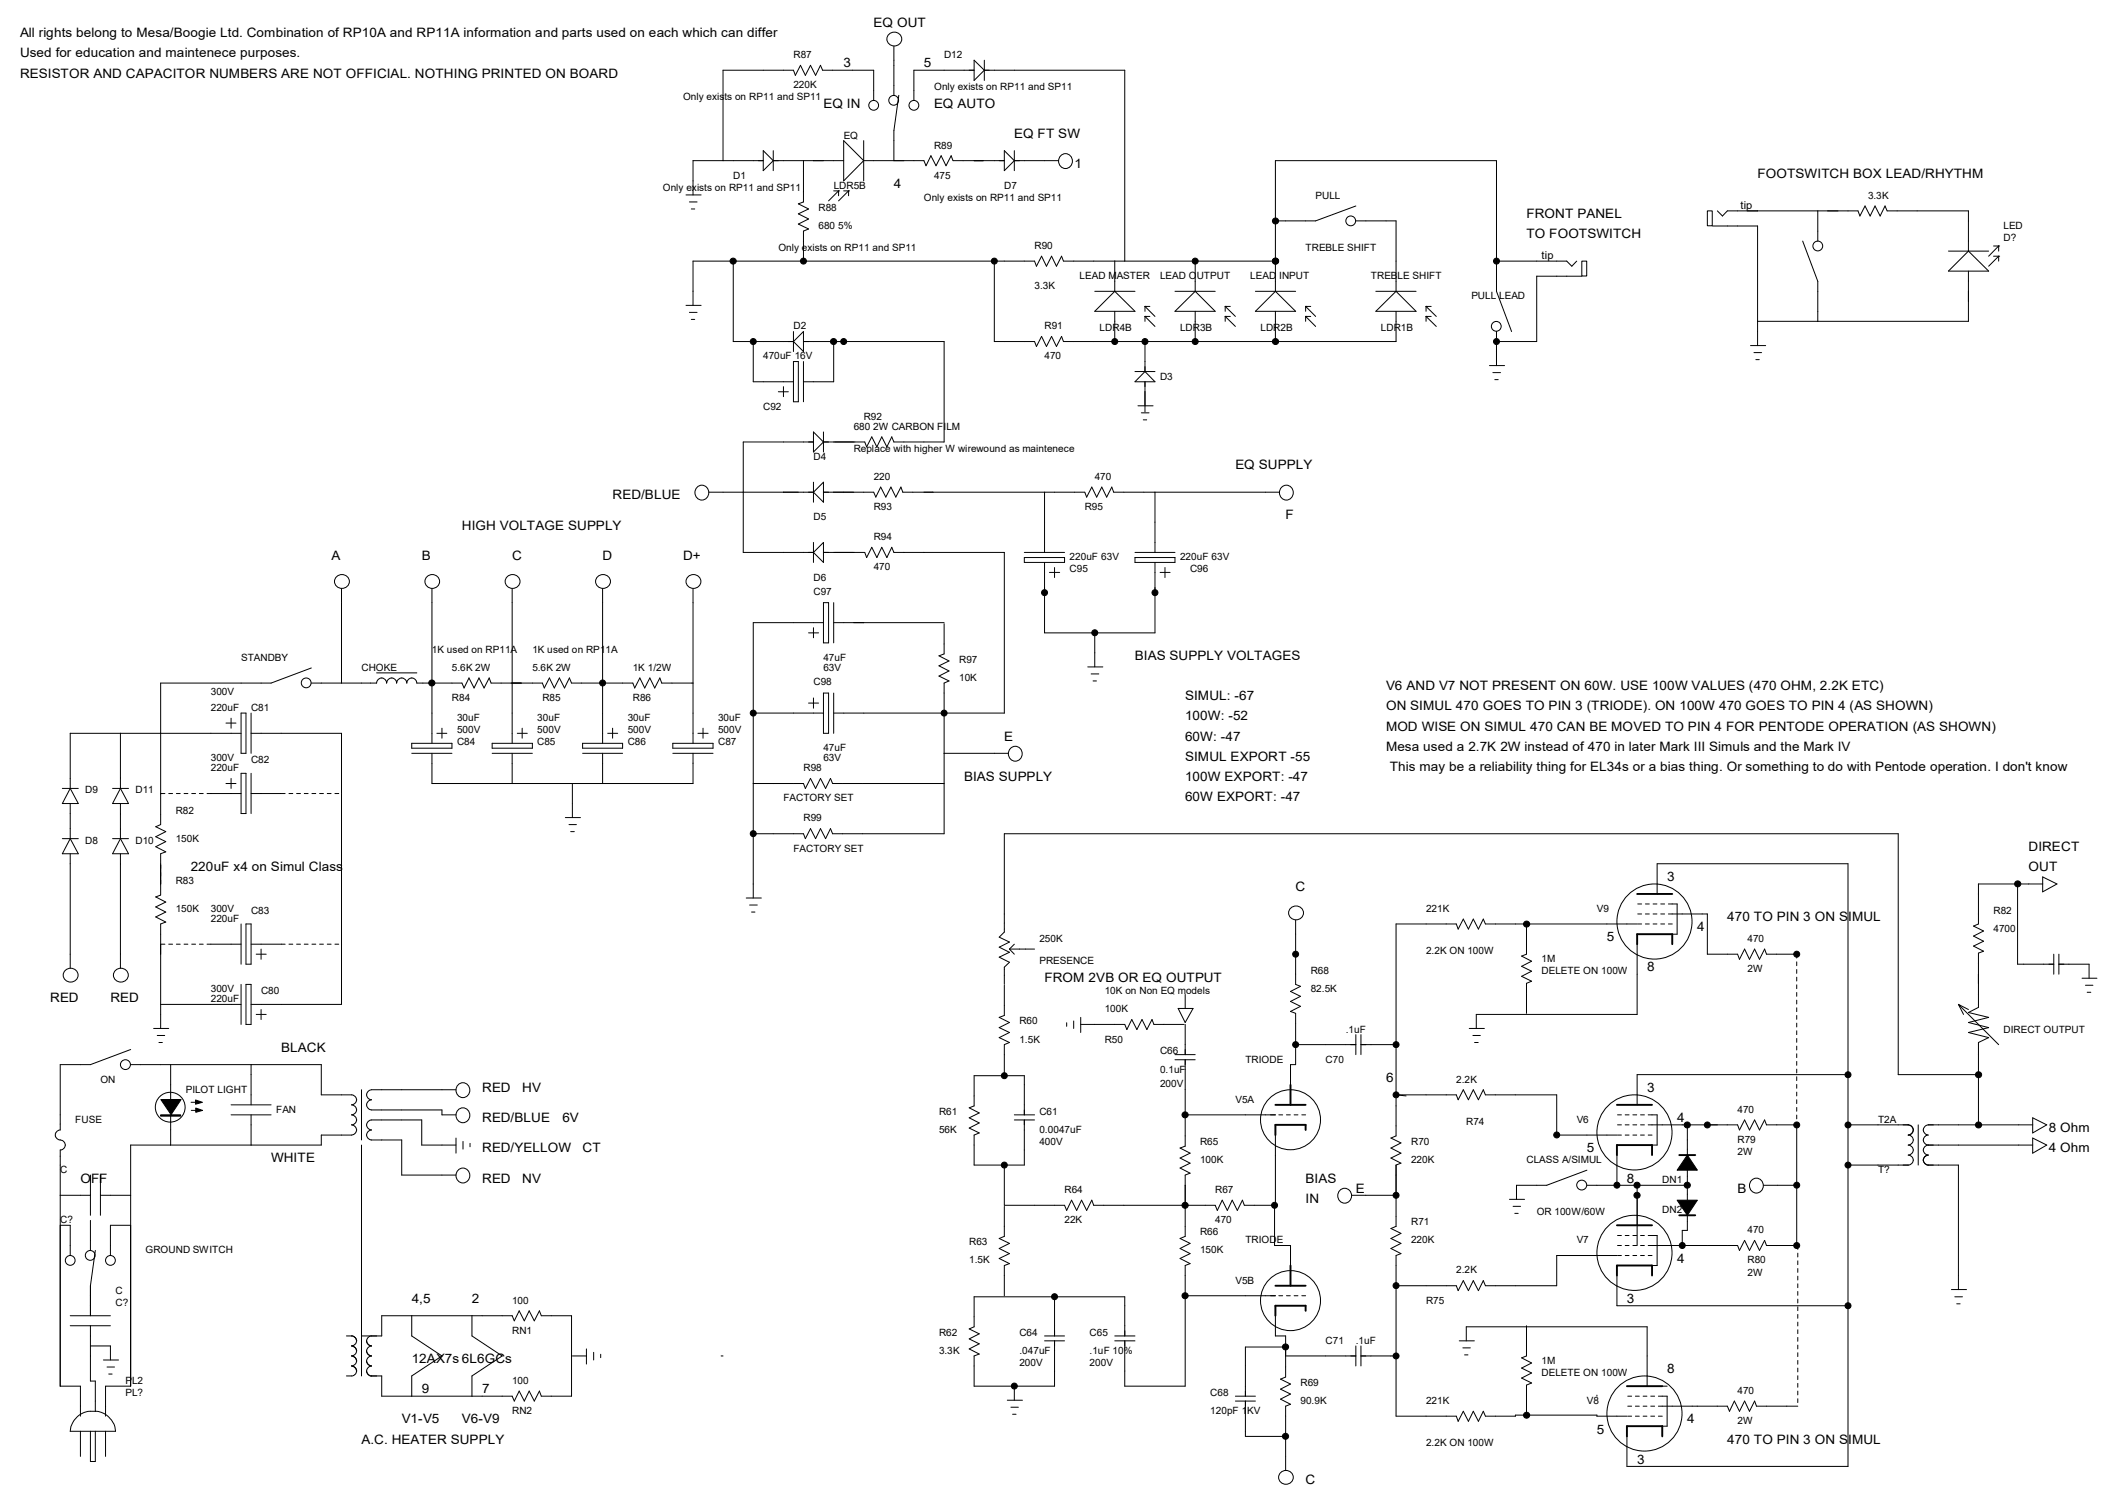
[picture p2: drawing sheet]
<svg xmlns="http://www.w3.org/2000/svg" width="420mm" height="297mm" viewBox="0 0 420 297" stroke-linecap="round" stroke-linejoin="round" font-family="sans-serif">
<g fill="none" stroke="#000" stroke-width=".2">
<path d="M173.8 20v-6h-10.1l-.5-1-.9 2-1.1-2-1 2-.9-2-1.1 2-.3-1h-14.1v18M176.7 7a1.46 1.46 0 0 1 2.2-.3 1.46 1.46 0 0 1 0 2.2 1.46 1.46 0 0 1-2.2-.3 1.3 1.3 0 0 1 0-1.6zM177.8 9.2v9.8M178.8 19l-1 7v6M193.8 14h-12v6M193.8 12l2 2-2 2zM195.8 14h28v37.9M195.8 12v4M136.5 38.8h3M151.8 32h-13.9v6.8M151.8 30l2 2-2 2zM153.8 32h14.1"/>
<path d="M153.8 30v4M159.9 32v8.2l-1.1 .4 2.1 1-2.1 .9 2.1 1.1-2.1 1 2.1 1-1 .4v5.9M165.9 38h.9M166.8 38h.1M166.8 38l-2 2M166.8 38v.9M167.9 28l3.9 4-3.9 4zM167.9 38h.9M168.8 38h.1M168.8 38v.9M168.8 38l-2 2M171.8 32h12l.4 1 1-2 1 2 1-2 1 2 1-2 .4 1h10.2"/>
<path d="M171.8 28v8M199.8 30l2 2-2 2zM201.8 32h8.8M201.8 30v4M211.2 30.9a1.42 1.42 0 0 1 2.2 1.1 1.42 1.42 0 0 1-2.2 1.2 1.55 1.55 0 0 1 0-2.3zM137.2 40.2h1.5M137.5 41.6h.7M145.9 51.9v16h12M197.8 51.9v16h8l.4 1 1-2 1 2 1-2 1 2 1-2 .4 1h66.1v-6M217.8 58h8M221.8 58l4 3.9h-8zM221.8 51.9v6.1"/>
<path d="M233.8 58h8M237.8 51.9v6.1M249.8 58h8M253.7 58v-26h44v26l3 8M253.7 51.9h-42.1l-.4-.9-1 2-1-2-1 2-1-2-1 2-.4-1.1h-67.9v8.8M253.7 58l4.1 3.9h-8zM269.7 43.9h8v14.1M269.7 41l-8 2.9h-8M273.7 58h8M297.7 51.9h14l1 1.1 1-1.1M314.7 51.9h1v3h-1zM314.7 54.9h-9v13h-8"/>
<path d="M339.7 42h1v2.9h-1zM340.7 45h9v23.7M341.7 42l1 1 1-1h26l.3 1 1.1-2 1 2 .9-2 1.1 2 .9-2 .5 1h16.1v8M358.6 48l3.1 8v7.9M361.7 42v6M387.6 50h8M387.6 53.9l4-3.9 4 3.9zM391.6 53.9v10h-41.9M396.6 51h1M396.6 48.9h1M397.6 51h.1M397.6 48.9h.1"/>
<path d="M397.6 51l-2 2M397.6 48.9v1.1M397.6 51v.9M397.6 48.9l-2 2.1M136.5 60.7h3M137.2 62.1h1.5M137.5 63.5h.7M149.9 67.9v8h8M154.9 77.9h1.9M155.9 76.9v2M157.9 66v3.9M157.9 71.9h.9v8h-.9z"/>
<path d="M159.9 67.9h27.9v20h-10l-.4-1-1 2-1-2-.9 2-1.1-2-1 2-.4-1h-8.2M159.9 66v3.9l-2-2zM159.9 71.9v8M165.9 67.9v8h-6M221.8 61.9v6M225.8 73.9h4M227.8 61h.1M227.8 62.9h.1M227.8 61h1M227.8 62.9h1M227.8 62.9l2 2M227.8 61l2 1.9"/>
<path d="M227.8 61v.9M227.8 62.9v1M227.8 67.9v6M227.8 75.9v6M227.8 73.9l2 2h-4zM233.8 61.9l4-3.9 4 3.9zM237.8 61.9v6M243.8 61h.1M243.8 62.9h.1M243.8 62.9l2 2M243.8 61h1M243.8 61l2 1.9"/>
<path d="M243.8 61v.9M243.8 62.9v1M243.8 62.9h1M253.7 61.9v6M259.8 61h.1M259.8 62.9h.1M259.8 61h1M259.8 62.9h1M259.8 62.9l1.9 2M259.8 61l1.9 1.9M259.8 61v.9M259.8 62.9v1"/>
<path d="M273.7 61.9l4-3.9 4 3.9zM283.7 61h.1M283.7 62.9h.1M283.7 61h1M283.7 62.9h1M283.7 62.9l2 2M283.7 61l2 1.9M283.7 61v.9M283.7 62.9v1M296.3 72.7h3M297 74.1h1.5M297.4 75.5h.7"/>
<path d="M297.7 66v6.7M348.3 68.7h3M349 70.1h1.5M349.3 71.5h.7M138.8 96.8a1.42 1.42 0 0 1 2.2 1.2 1.42 1.42 0 0 1-2.2 1.2 1.55 1.55 0 0 1 0-2.4zM141.1 97.9h20.7M161.8 87.9h-13.9v22h13.9M161.8 85.9l2 2-2 2zM161.8 95.9v4M161.8 97.9l2-2v4zM163.8 85.9v4M163.8 97.9h10l.4 1 1-2 1 2 1-2 1 2 1-2 .4 1h36.2l.4 1 1-2 1 2 1-2 1 2 1-2 .4 1h33"/>
<path d="M207.8 97.9v12M226.4 80.7h3M227.1 82.1h1.5M227.5 83.5h.6M229.8 97.9v12M255.1 96.8a1.42 1.42 0 0 1 2.2 1.2 1.42 1.42 0 0 1-2.2 1.2 1.55 1.55 0 0 1 0-2.4zM66.8 114.9a1.46 1.46 0 0 1 2.2-.3 1.46 1.46 0 0 1 0 2.2 1.46 1.46 0 0 1-2.2-.3 1.3 1.3 0 0 1 0-1.6zM67.9 117.1v18.8M85.9 117.1v30.8M100.8 114.9a1.46 1.46 0 0 1 2.2-.3 1.46 1.46 0 0 1 0 2.2 1.46 1.46 0 0 1-2.2-.3 1.3 1.3 0 0 1 0-1.6zM101.9 117.1v30.8M118.8 114.9a1.46 1.46 0 0 1 2.2-.3 1.46 1.46 0 0 1 0 2.2 1.46 1.46 0 0 1-2.2-.3 1.3 1.3 0 0 1 0-1.6z"/>
<path d="M119.9 117.1v30.8M136.8 114.9a1.46 1.46 0 0 1 2.1-.3 1.46 1.46 0 0 1 0 2.2 1.46 1.46 0 0 1-2.1-.3 1.3 1.3 0 0 1 0-1.6zM137.9 117.1v30.8M161.8 107.9v4M161.8 109.9l2-2v4zM163.8 119.9h1v8h-1zM163.8 109.9h8.2l.4 1 1-2 1.1 2 .9-2 1 2 1-2 .4 1h22v32h-33.9M165.9 119.9v8M203.8 109.9h8M203.8 110.9h8v1h-8zM207.8 111.9v14h22v-14M208.8 113.9h2"/>
<path d="M209.8 112.9v2M225.8 109.9h8M225.8 110.9h8v1h-8zM230.8 113.9h2M231.8 112.9v2M61.9 135.9h13a1 1 0 0 1 1-1 1 1 0 0 1 1 1 1 1 0 0 1 1-1 1 1 0 0 1 1 1 1.02 1.02 0 0 1 1-1 1.02 1.02 0 0 1 1 1 1 1 0 0 1 1-1 1 1 0 0 1 1 1h9l.4 1 1-2 1 2 1-2 1 2 1-2 .4 1h10.2l.4 1 1-2 1 2 1-2 1 2 1-2 .4 1h12.2l.4 1 1-2 1 2 1-2 1 2 1-2 .4 1h6.2M61.9 132.9l-8 3h-21.9v28.1l-1 .5 2 .9-2 1.1 2 .9-2 1 2 1.1-1 .3v8.3l-1 .3 2 1.1-2 .9 2 1-2 1 2 1-1 .4v20.8M74.9 133.9h8M160.9 125.9h2M160.9 139.9h2M161.8 124.9v2M161.8 138.9v2"/>
<path d="M163.8 137.9h1v8h-1zM163.8 123.9h-13.9v54.7M165.9 123.9h21.9M165.9 137.9v8M187.8 124.1v6l-1 .4 2 1-2 1 2 1-2 1 2 1-1 .4v30h-22.1l-.5-1.1-.9 2-1.1-2-.9 2-1.1-2-1 2-.3-.9h-10M216.4 132.7h3M217.1 134.1h1.5M217.5 135.5h.6M217.8 125.9v6.8M12.4 156.8h3.2M14 156.8l1.6 3.1h-3.2zM14 159.9v6.9"/>
<path d="M22.4 156.8h3.2M24 156.8l1.6 3.1h-3.2zM24 145.9v10.9M24 159.9v6.9M42 157.9h6M45 155.9h1.9M45 143.8h1.9M46 142.9v2M46 154.9v1.9M48 141.9h.9v8h-.9zM48 145.9h-34v10.9M48 153.8h.9v8h-.9z"/>
<path d="M50 145.9h17.9v53.9h-17.9M50 141.9v8M50 153.8v8M50 157.9h6M81.9 149.9h8M81.9 147.9h8v.9h-8zM85.9 149.9v6h52v-6M86.9 145.9h2M87.9 144.9v2M97.9 149.9h8M97.9 147.9h8v.9h-8zM101.9 149.9v6"/>
<path d="M102.9 145.9h2M103.9 144.9v2M113.9 155.9v6.7M115.9 149.9h8M115.9 147.9h8v.9h-8zM119.9 149.9v6M120.9 145.9h2M121.9 144.9v2M133.9 149.9h8M133.9 147.9h8v.9h-8zM138.9 145.9h2M139.9 144.9v2"/>
<path d="M149.9 141.9h13.9M149.9 155.9h10l.3 .9 1-1.9 1.1 1.9 .9-1.9 1.1 1.9 .9-1.9 .5 1h22.1M187.8 149.9h12.8M201.2 148.7a1.42 1.42 0 0 1 2.2 1.2 1.42 1.42 0 0 1-2.2 1.2 1.55 1.55 0 0 1 0-2.4zM12.4 166.8h3.2M14 169.8v22.8M14 166.8l1.6 3h-3.2zM22.4 166.8h3.2M24 169.8v22.8M24 166.8l1.6 3h-3.2zM112.5 162.6h3M113.2 164h1.5"/>
<path d="M113.5 165.4h.8M148.5 178.6h3M329.7 177.8v-6h38v119.9h-44v-6M332.7 179.8h1v6h-1M401.4 175.9v15.9h7.2M406.4 175.9h-12.8v7.9l-1 .4 2 1-2 1 2 1-2 1 2 1-1 .4v10.8l-2 1 4 1-4 1 4 1-4 1 4 1-2 1v16.4M406.4 174.5l2.8 1.4-2.8 1.5zM12.9 193.2a1.46 1.46 0 0 1 2.1-.3 1.46 1.46 0 0 1 0 2.2 1.46 1.46 0 0 1-2.1-.3 1.3 1.3 0 0 1 0-1.6zM22.8 193.2a1.46 1.46 0 0 1 2.2-.3 1.46 1.46 0 0 1 0 2.2 1.46 1.46 0 0 1-2.2-.3 1.3 1.3 0 0 1 0-1.6zM32 199.8h16M42 187.8h6M48 183.8v8"/>
<path d="M48 195.8v8M48.9 183.8h1.1v8h-1.1zM48.9 195.8h1.1v8h-1.1zM50 187.8h6M51 189.8h2M51.9 188.8v2M149.1 180h1.6M149.5 181.4h.7M199.8 195.8v-3.4l1-1-2-1 2-1-2-1 2-1-2-1 1-1v-19.5h177.9v47.9h15.9M199.8 196v6l-1 .4 2 1-2 1 2 1-2 1 2 1-1 .4v6.2M200.8 188.8h5M200.8 188.8l1 1"/>
<path d="M201.8 187.8l-1 1M235.8 197.8v2.8M256.7 180.8a1.46 1.46 0 0 1 2.1-.3 1.46 1.46 0 0 1 0 2.2 1.46 1.46 0 0 1-2.1-.3 1.3 1.3 0 0 1 0-1.6zM257.8 183v12.8l.9 .4-1.9 1 1.9 1-1.9 1 1.9 1-1.9 1 1 .4v10.2h-1v6M303.7 183.8v6l-1 .4 2 1-2 1 2 1-2 1 2 1-1 .4v6M325.7 187.8v14h-32v2.8M325.7 183.8h-30.2l-.4-1-1 2-1-2-1 2-1-2-1 2-.4-1h-12v42.2l-1 .4 2 1-2 1 2 1-2 1 2 1-1 .4v12.2l-1 .4 2 1-2 1 2 1-2 1 2 1-1 .4v31.9h12l.4 1 1-1.9 1 1.9 1-1.9 1 1.9 1-1.9 .4 .9h6v-.2h16.2v.2h6M332.7 181.8h7v8h6l.4 1 1-2 1 2 1-2 1 2 1-2 .4 1h6M389.6 199.8l8 8M389.6 199.8l2 1M389.6 199.8l1.1 2M408.6 189.8v4"/>
<path d="M409.6 191.8h6v2.8M409.6 189.8v4M414.2 194.6h3M414.9 196h1.5M415.2 197.4h.8M26 208.8l-8 3h-6v13a1.02 1.02 0 0 0-1 1.1 1.02 1.02 0 0 0 1.2 .9 .98 .98 0 0 1 .8 1.1 .98 .98 0 0 1-1 .9v47h4v5.9M26 211.8h37.9v6h6a1 1 0 0 1 1.1 1 1 1 0 0 1-1.1 1 1 1 0 0 1 1.1 1 1 1 0 0 1-1.1 1 1 1 0 0 1 1.1 1 1 1 0 0 1-1.1 1 1.02 1.02 0 0 1 1.1 1 1.02 1.02 0 0 1-1.1 1h-6v2h-37.9v48h-5v5.9M30.6 204.6h3M31.3 206h1.5M31.6 207.4h.7M34 211.8v7M38 219.3h1.3"/>
<path d="M46 219.8h7.9M50 211.8v8M51 201.8h2M51.9 200.8v2M71.9 216.8v10M90.7 216.8h-16.8a1 1 0 0 0-1 1 1 1 0 0 0 1 1 1.02 1.02 0 0 0-1 1 1.02 1.02 0 0 0 1 1h14v1h2.8M91.3 215.7a1.42 1.42 0 0 1 2.2 1.2 1.42 1.42 0 0 1-2.2 1.2 1.55 1.55 0 0 1 0-2.4zM212.2 203.5v.7M213.6 203.1v1.5M215 203.8h8.8l.4 1 1-2 1 2 1-2 1 2 1-2 .4 1h6M215 202.4v3M233.8 210.8h4"/>
<path d="M233.8 209.8h4M234.4 200.6h3l-1.6 2.8zM235.8 210.8v17.2l-1 .4 2 1-2 1 2 1-2 1 2 1-1 .4v12.2l-1 .4 2 1-2 1 2 1-2 1 2 1-1 .4v24h-12v-9.1M235.8 203.8v6M257.8 207.8h11.9M269.7 205.8v4M270.8 207.8h6.9M270.8 205.8v4M279.7 218l-2-.2h12l.4 1 1-2 1 2 1-2 1 2 1-2 .4 1h14.2v8M292.3 204.6h3M293 206h1.5M293.4 207.4h.7"/>
<path d="M367.7 213.8h-42v6M12 237.8h6M18 233.8v8M20 237.8h6M20 233.8v8M34 221.8v6M38.1 220.9h1.2M46 221.8h7.9M50 221.8v6M71.9 227.8v45.9M90.7 227.8h-6.8v-5h-10a1 1 0 0 0-1 1 1 1 0 0 0 1 1 1 1 0 0 0-1 1 1 1 0 0 0 1 1h6v7h10.8M90.7 226.4v3"/>
<path d="M91.3 220.7a1.42 1.42 0 0 1 2.2 1.2 1.42 1.42 0 0 1-2.2 1.2 1.55 1.55 0 0 1 0-2.4zM91.3 232.7a1.42 1.42 0 0 1 2.2 1.1 1.42 1.42 0 0 1-2.2 1.2 1.55 1.55 0 0 1 0-2.3zM92.1 227.1v1.5M93.5 227.5v.6M199.8 240v6l-1 .4 2 1-2 1 2 1-2 1 2 1-1 .4v6M201.8 221.8h4M201.8 222.8h4M203.8 221.8v-7.8h-10v6l-1 .4 2 1-2 1 2 1-2 1 2 1-1 .4v6h10v-9M235.8 221.8h17.9M253.6 239.8v8h3.2v5.9M253.7 223.8v16h-6.1l-.4-1-1 2-1-2-1 2-1-2-1 2-.4-1h-24.2l-.4-1-1 2-1-2-1 2-1-2-1 2-.4-1h-12v-8M266.7 236.7a1.42 1.42 0 0 1 2.2 1.2 1.42 1.42 0 0 1-2.2 1.2 1.55 1.55 0 0 1 0-2.4z"/>
<path d="M268.9 237.8h8.8M300.3 238.6h3M301 240h1.5M309.5 225.8h12.2M315.7 232.8l-8 3h-6v2.8M315.7 235.8h20M321.7 229.8v6M325.7 235.8v12M328.7 221.8h1v6h-1M328.7 223.8h17l.4 1 1-2 1 2 1-2 1 2 1-2 .4 1h6v24M335.7 223.8v6M335.7 232.8v6"/>
<path d="M348.6 234.7a1.42 1.42 0 0 1 2.2 1.2 1.42 1.42 0 0 1-2.2 1.2 1.55 1.55 0 0 1 0-2.4zM350.9 235.8h6.6M367.7 223.8h11.9a1.02 1.02 0 0 1 1.1 1 1.02 1.02 0 0 1-1.1 1 1 1 0 0 1 1.1 1 1 1 0 0 1-1.1 1 1 1 0 0 1 1.1 1 1 1 0 0 1-1.1 1 1 1 0 0 1 1.1 1 1 1 0 0 1-1.1 1h-11.9M381.6 223.8v8M383.6 227.8h20.8M383.6 227.8a1 1 0 0 0-.9 1 1 1 0 0 0 .9 1 1 1 0 0 0-.9 1 1 1 0 0 0 .9 1h6v24.7M404.4 223.8h-20.8a1.02 1.02 0 0 0-.9 1 1.02 1.02 0 0 0 .9 1 1 1 0 0 0-.9 1 1 1 0 0 0 .9 1M404.4 222.4l2.8 1.4-2.8 1.6zM404.4 226.4l2.8 1.4-2.8 1.6zM12 243.8h2v6M18 242.8v6M19 248.8l-1 7v5.9"/>
<path d="M26 243.8h-4v6M209.8 257.8v8M235.8 257.8h17.9M253.7 259.8v6h2.1v8.1l-1 .5 2 .9-2 1.1 2 .9-2 1 2 1.1-1 .3v12.8M301.4 241.4h.6M321.7 249.8h-12v6h-14.2l-.4-1-1 2-1-2-1 2-1-2-1 2-.4-1h-12M321.7 253.7v6.1h46M328.7 247.8h17l.4 1 1-2 1 2 1-2 1 2 1-2 .4 1h6.2M328.7 245.8h1v6h-1M335.7 241.8v3h-1v3M388.2 256.5h3M388.9 258h1.5"/>
<path d="M389.3 259.4h.7M14 263.7h8M14 261.7h8M18 263.7v11h1v6.1M18 267.8h4v2.8M20.6 270.6h3M21.3 271.9h1.5M21.6 273.3h.7M68.9 265.8h1a1 1 0 0 1 1.1 1 1 1 0 0 1-1.1 1 1 1 0 0 1 1.1 1 1 1 0 0 1-1.1 .9 1 1 0 0 1 1.1 1 1 1 0 0 1-1.1 1 1 1 0 0 1 1.1 1 1 1 0 0 1-1.1 1h-1M71.9 265.8h4v-4.1h26l.4 1.1 1-2 1 2 1-2 1 2 1-2 .4 .9h6v16h-6l-.4-1-1 2-1-2-1 2-1-2-1 2-.4-1h-26v-4h-2a1 1 0 0 1-1-1 1 1 0 0 1 1-1 1 1 0 0 1-1-1 1 1 0 0 1 1-1 1 1 0 0 1-1-.9 1 1 0 0 1 1-1 1 1 0 0 1-1-1 1 1 0 0 1 1-1M81.9 261.7v4.1l6 3.9-6 4v4M93.9 261.7v4.1l6 3.9-6 4v4"/>
<path d="M113.9 269.7h2.8M116.7 268.4v3M118.1 269v1.6M119.5 269.4v.7M143.5 269.7h.3M200.4 278.6h3M201.1 280h1.5M201.8 275.8v2.8M207.8 265.8h4M207.8 266.7h4M221.8 265.8h4M221.8 266.7h4"/>
<path d="M223.8 265.8v-7.8h-30v5.9l-1 .5 2 .9-2 1.1 2 .9-2 1.1 2 1-1 .3v6.1h16v-9.1M245.8 277.7h4M245.8 278.7h4M247.8 278.7v7h8M255.8 269.7h13.9M255.8 268h-8v9.7M269.7 267.8v3.9M270.8 269.7h6.9M270.8 267.8v3.9M290.3 266.7h3M291 268.1h1.5M291.4 269.5h.7"/>
<path d="M291.7 266.7v-2.8h36v11.9M303.7 263.7v6l-1 .4 2 1-2 1.1 2 .9-2 1.1 2 .9-1 .4v6M317.7 277.5v.2M330.7 275.8h1M330.7 277.7h1v6h-1M330.7 279.7h13l.4 1.1 1-2.1 1 2.1 1-2.1 1 2.1 1-2.1 .4 1h8.2M15.5 281.8a4 4 0 0 1 2.5-1 4.5 4.5 0 0 1 3 .6l.3 .2a4.4 4.4 0 0 1 1.7 3.1h-9a4.4 4.4 0 0 1 1.5-2.9zM16 284.7v5M18 284.7v6h1v-6M21 284.7v5M201.5 281.3h.6"/>
<circle cx="177.8" cy="20" r=".97"/>
<circle cx="173.8" cy="21" r=".97"/>
<circle cx="181.8" cy="21" r=".97"/>
<circle cx="268.7" cy="43.9" r=".97"/>
<circle cx="361.7" cy="48.9" r=".97"/>
<circle cx="297.7" cy="64.9" r=".97"/>
<circle cx="86" cy="115.7" r="1.42"/>
<circle cx="60.9" cy="135.8" r=".97"/>
<circle cx="329.2" cy="183.3" r="7.5"/>
<circle cx="25" cy="211.8" r=".99"/>
<circle cx="33.9" cy="220.3" r="2.96"/>
<circle cx="256.8" cy="222.8" r="6"/>
<circle cx="314.7" cy="235.8" r=".99"/>
<circle cx="325.2" cy="225.3" r="7.5"/>
<circle cx="14" cy="250.7" r=".97"/>
<circle cx="17.9" cy="249.7" r=".97"/>
<circle cx="22" cy="250.7" r=".97"/>
<circle cx="256.8" cy="258.7" r="6"/>
<circle cx="325.2" cy="249.2" r="7.5"/>
<circle cx="255.9" cy="293.9" r="1.42"/>
<circle cx="327.2" cy="281.2" r="7.5"/>
</g>
<g fill="none" stroke="#000" stroke-width=".2" stroke-dasharray=".8 .8">
<path d="M42 157.9h-10M56 157.9h11.9M32 172v3.9M332.7 179.8h-7M42 187.8h-10M56 187.8h11.9M332.7 181.8h-7M332.7 183.8h-7M357.5 189.8v34M259.8 221.8h-6.1M328.7 221.8h-7M328.7 223.8h-7"/>
<path d="M328.7 225.8h-7M259.8 257.8h-6.1M328.7 245.8h-7M328.7 247.8h-7M328.7 249.8h-7M357.7 247.8v31.9M330.7 277.7h-7M330.7 279.7h-7M330.7 281.7h-7"/>
</g>
<path d="M32 221.8h3.9v.2h-3.9z" fill-rule="evenodd" fill="#000" stroke="#000" stroke-width=".2"/>
<g fill="#000" stroke="#000" stroke-width=".2">
<path d="M38.9 218.8l1.4 .5-1.4 .4zM32 218.7h4l-2 3zM38.9 220.4l1.4 .5-1.4 .4zM333.7 238.8h4l-2 3zM335.7 229.8l2 3h-4z"/>
<circle cx="145.9" cy="51.9" r=".61"/>
<circle cx="159.9" cy="51.9" r=".59"/>
<circle cx="197.8" cy="51.9" r=".59"/>
<circle cx="237.8" cy="51.9" r=".59"/>
<circle cx="253.8" cy="51.9" r=".61"/>
<circle cx="253.8" cy="44" r=".61"/>
<circle cx="297.7" cy="51.9" r=".59"/>
<circle cx="149.9" cy="67.9" r=".59"/>
<circle cx="165.8" cy="68" r=".61"/>
<circle cx="167.9" cy="67.9" r=".59"/>
<circle cx="221.8" cy="67.9" r=".59"/>
<circle cx="227.8" cy="67.9" r=".59"/>
<circle cx="237.8" cy="67.9" r=".59"/>
<circle cx="253.8" cy="68" r=".61"/>
<circle cx="297.7" cy="67.9" r=".59"/>
<circle cx="207.8" cy="117.9" r=".59"/>
<circle cx="229.8" cy="117.9" r=".59"/>
<circle cx="85.9" cy="135.9" r=".61"/>
<circle cx="119.9" cy="135.9" r=".59"/>
<circle cx="217.8" cy="125.9" r=".59"/>
<circle cx="149.9" cy="141.9" r=".59"/>
<circle cx="187.8" cy="141.9" r=".59"/>
<circle cx="149.9" cy="165.8" r=".59"/>
<circle cx="401.4" cy="175.8" r=".61"/>
<circle cx="257.8" cy="189.8" r=".59"/>
<circle cx="303.7" cy="183.8" r=".61"/>
<circle cx="357.5" cy="189.8" r=".59"/>
<circle cx="199.8" cy="214" r=".59"/>
<circle cx="257.8" cy="207.8" r=".59"/>
<circle cx="277.7" cy="217.8" r=".59"/>
<circle cx="277.7" cy="207.8" r=".59"/>
<circle cx="367.7" cy="213.8" r=".59"/>
<circle cx="393.6" cy="213.8" r=".61"/>
<circle cx="199.8" cy="231.8" r=".59"/>
<circle cx="235.8" cy="239.8" r=".61"/>
<circle cx="235.8" cy="221.8" r=".61"/>
<circle cx="253.6" cy="239.8" r=".59"/>
<circle cx="277.7" cy="237.8" r=".59"/>
<circle cx="309.7" cy="225.8" r=".59"/>
<circle cx="321.7" cy="235.8" r=".59"/>
<circle cx="325.7" cy="235.8" r=".61"/>
<circle cx="325.7" cy="237.8" r=".61"/>
<circle cx="335.7" cy="235.8" r=".61"/>
<circle cx="335.7" cy="223.8" r=".61"/>
<circle cx="339.7" cy="223.8" r=".59"/>
<circle cx="357.5" cy="223.8" r=".59"/>
<circle cx="357.5" cy="235.8" r=".59"/>
<circle cx="367.7" cy="223.8" r=".59"/>
<circle cx="367.7" cy="231.8" r=".59"/>
<circle cx="393.6" cy="223.8" r=".61"/>
<circle cx="209.8" cy="258" r=".59"/>
<circle cx="235.8" cy="257.8" r=".61"/>
<circle cx="277.7" cy="255.8" r=".59"/>
<circle cx="334.7" cy="247.8" r=".59"/>
<circle cx="357.5" cy="247.8" r=".59"/>
<circle cx="367.7" cy="259.8" r=".59"/>
<circle cx="201.8" cy="275.7" r=".59"/>
<circle cx="255.8" cy="268" r=".61"/>
<circle cx="277.7" cy="269.7" r=".59"/>
<circle cx="255.8" cy="285.7" r=".61"/>
<circle cx="303.7" cy="281.5" r=".61"/>
</g>
<g fill="none" stroke="#000" stroke-width=".38">
<path d="M325.7 177.8h7M325.7 187.8v-2h7v2M253.7 219.8h6.1M256.8 215.8v4M321.7 219.8h7M259.8 224.8v-1h-6.1v2M321.7 229.8v-2h7v2M334.1 229.8h3.2M253.7 255.8h6.1M256.8 251.8v4M321.7 253.7v-1.9h7v1.9M321.7 243.8h7"/>
<path d="M334.1 241.8h3.2M259.8 260.8v-1h-6.1v1.9M323.7 275.8h7M323.7 285.7v-2h7v2"/>
</g>
<g font-size="2.6">
<text x="173.8" y="5.5">EQ OUT</text>
<text x="4" y="11.4">Used for education and maintenece purposes.</text>
<text x="4" y="7.5">All rights belong to Mesa/Boogie Ltd. Combination of RP10A and RP11A information and parts used on each which can differ</text>
<text x="4" y="15.5">RESISTOR AND CAPACITOR NUMBERS ARE NOT OFFICIAL. NOTHING PRINTED ON BOARD</text>
<text x="167.8" y="13.4">3</text>
<text x="183.8" y="13.4">5</text>
<text x="163.8" y="21.4">EQ IN</text>
<text x="185.8" y="21.4">EQ AUTO</text>
<text x="201.8" y="27.4">EQ FT SW</text>
<text x="213.8" y="33.4">1</text>
<text x="349.7" y="35.4">FOOTSWITCH BOX LEAD/RHYTHM</text>
<text x="177.8" y="37.4">4</text>
<text x="303.7" y="47.4">TO FOOTSWITCH</text>
<text x="303.7" y="43.4">FRONT PANEL</text>
<text x="245.8" y="93.3">EQ SUPPLY</text>
<text x="121.9" y="99.4">RED/BLUE</text>
<text x="91.9" y="105.4">HIGH VOLTAGE SUPPLY</text>
<text x="255.8" y="103.3">F</text>
<text x="66" y="111.3">A</text>
<text x="83.9" y="111.3">B</text>
<text x="101.9" y="111.3">C</text>
<text x="119.9" y="111.3">D</text>
<text x="135.9" y="111.3">D+</text>
<text x="225.8" y="131.3">BIAS SUPPLY VOLTAGES</text>
<text x="275.8" y="137.3">V6 AND V7 NOT PRESENT ON 60W. USE 100W VALUES (470 OHM, 2.2K ETC)</text>
<text x="235.8" y="139.3">SIMUL: -67</text>
<text x="235.8" y="143.3">100W: -52</text>
<text x="275.8" y="141.3">ON SIMUL 470 GOES TO PIN 3 (TRIODE). ON 100W 470 GOES TO PIN 4 (AS SHOWN)</text>
<text x="199.8" y="147.3">E</text>
<text x="235.8" y="147.3">60W: -47</text>
<text x="275.8" y="145.3">MOD WISE ON SIMUL 470 CAN BE MOVED TO PIN 4 FOR PENTODE OPERATION (AS SHOWN)</text>
<text x="275.8" y="149.3">Mesa used a 2.7K 2W instead of 470 in later Mark III Simuls and the Mark IV</text>
<text x="191.8" y="155.3">BIAS SUPPLY</text>
<text x="235.8" y="151.3">SIMUL EXPORT -55</text>
<text x="235.8" y="155.3">100W EXPORT: -47</text>
<text x="276.5" y="153.3">This may be a reliability thing for EL34s or a bias thing. Or something to do with Pentode operation. I don't know</text>
<text x="235.8" y="159.3">60W EXPORT: -47</text>
<text x="38" y="173.3">220uF x4 on Simul Class</text>
<text x="403.6" y="169.3">DIRECT</text>
<text x="403.6" y="173.3">OUT</text>
<text x="257.8" y="177.3">C</text>
<text x="331.7" y="175.3">3</text>
<text x="337.7" y="185.3">4</text>
<text x="343.7" y="183.3">470 TO PIN 3 ON SIMUL</text>
<text x="319.7" y="187.3">5</text>
<text x="207.8" y="195.3">FROM 2VB OR EQ OUTPUT</text>
<text x="327.7" y="193.3">8</text>
<text x="10" y="199.3">RED</text>
<text x="22" y="199.3">RED</text>
<text x="56" y="209.3">BLACK</text>
<text x="275.8" y="215.3">6</text>
<text x="95.9" y="217.3">RED</text>
<text x="103.9" y="217.3">HV</text>
<text x="327.7" y="217.3">3</text>
<text x="95.9" y="223.2">RED/BLUE</text>
<text x="111.9" y="223.2">6V</text>
<text x="333.7" y="223.2">4</text>
<text x="407.6" y="225.3">8 Ohm</text>
<text x="53.9" y="231.2">WHITE</text>
<text x="95.9" y="229.2">RED/YELLOW</text>
<text x="115.9" y="229.2">CT</text>
<text x="315.7" y="229.2">5</text>
<text x="407.6" y="229.2">4 Ohm</text>
<text x="16" y="235.2">OFF</text>
<text x="95.9" y="235.2">RED</text>
<text x="103.9" y="235.2">NV</text>
<text x="259.8" y="235.2">BIAS</text>
<text x="259.8" y="239.2">IN</text>
<text x="269.7" y="237.2">E</text>
<text x="323.7" y="235.2">8</text>
<text x="345.7" y="237.2">B</text>
<text x="333.7" y="251.2">4</text>
<text x="81.9" y="259.2">4,5</text>
<text x="93.9" y="259.2">2</text>
<text x="323.7" y="259.2">3</text>
<text x="81.9" y="271.2">12AX7s 6L6GCs</text>
<text x="331.7" y="273.2">8</text>
<text x="83.9" y="277.2">9</text>
<text x="95.9" y="277.2">7</text>
<text x="71.9" y="287.2">A.C. HEATER SUPPLY</text>
<text x="79.9" y="283.2">V1-V5</text>
<text x="91.9" y="283.2">V6-V9</text>
<text x="317.7" y="285.2">5</text>
<text x="335.7" y="283.2">4</text>
<text x="343.7" y="287.2">470 TO PIN 3 ON SIMUL</text>
<text x="325.7" y="291.2">3</text>
<text x="259.8" y="295.2">C</text>
</g>
<g font-size="2.2">
<text x="346.3" y="41.5">tip</text>
<text x="306.7" y="51.5">tip</text>
</g>
<g font-size="2">
<text x="157.9" y="11.6">R87</text>
<text x="187.8" y="11.6">D12</text>
<text x="157.9" y="17.6">220K</text>
<text x="185.8" y="17.9">Only exists on RP11 and SP11</text>
<text x="135.9" y="19.9">Only exists on RP11 and SP11</text>
<text x="167.9" y="27.6">EQ</text>
<text x="185.8" y="29.5">R89</text>
<text x="145.9" y="35.6">D1</text>
<text x="185.8" y="35.6">475</text>
<text x="131.9" y="37.9">Only exists on RP11 and SP11</text>
<text x="162.9" y="42">R88</text>
<text x="165.9" y="37.5">LDR5B</text>
<text x="183.8" y="39.9">Only exists on RP11 and SP11</text>
<text x="199.8" y="37.5">D7</text>
<text x="261.7" y="39.5">PULL</text>
<text x="371.6" y="39.5">3.3K</text>
<text x="162.9" y="45.6">680 5%</text>
<text x="398.6" y="47.9">D?</text>
<text x="398.6" y="45.6">LED</text>
<text x="154.9" y="49.9">Only exists on RP11 and SP11</text>
<text x="205.8" y="49.5">R90</text>
<text x="259.8" y="49.9">TREBLE SHIFT</text>
<text x="205.8" y="57.5">3.3K</text>
<text x="214.8" y="55.5">LEAD MASTER</text>
<text x="230.8" y="55.5">LEAD OUTPUT</text>
<text x="248.8" y="55.5">LEAD INPUT</text>
<text x="272.8" y="55.5">TREBLE SHIFT</text>
<text x="292.7" y="59.5">PULL LEAD</text>
<text x="157.9" y="65.5">D2</text>
<text x="207.8" y="65.5">R91</text>
<text x="218.8" y="65.9">LDR4B</text>
<text x="234.8" y="65.9">LDR3B</text>
<text x="250.8" y="65.9">LDR2B</text>
<text x="274.7" y="65.9">LDR1B</text>
<text x="151.8" y="71.5">470uF 16V</text>
<text x="207.8" y="71.5">470</text>
<text x="230.8" y="75.5">D3</text>
<text x="151.8" y="81.5">C92</text>
<text x="171.8" y="83.5">R92</text>
<text x="169.8" y="85.5">680 2W CARBON FILM</text>
<text x="169.8" y="89.9">Replace with higher W wirewound as maintenece</text>
<text x="161.8" y="91.5">D4</text>
<text x="173.8" y="95.5">220</text>
<text x="217.8" y="95.5">470</text>
<text x="173.8" y="101.5">R93</text>
<text x="215.8" y="101.5">R95</text>
<text x="161.8" y="103.5">D5</text>
<text x="173.8" y="107.5">R94</text>
<text x="173.8" y="113.5">470</text>
<text x="212.8" y="113.9">C95</text>
<text x="212.8" y="111.5">220uF 63V</text>
<text x="234.8" y="111.5">220uF 63V</text>
<text x="236.8" y="113.9">C96</text>
<text x="161.8" y="115.5">D6</text>
<text x="161.8" y="118.3">C97</text>
<text x="48" y="131.4">STANDBY</text>
<text x="85.9" y="129.8">1K used on RP11A</text>
<text x="105.9" y="129.8">1K used on RP11A</text>
<text x="163.8" y="131.4">47uF</text>
<text x="190.8" y="131.9">R97</text>
<text x="71.9" y="133.4">CHOKE</text>
<text x="89.9" y="133.4">5.6K 2W</text>
<text x="105.9" y="133.4">5.6K 2W</text>
<text x="125.9" y="133.4">1K 1/2W</text>
<text x="161.8" y="136.2">C98</text>
<text x="163.8" y="133.4">63V</text>
<text x="190.8" y="135.5">10K</text>
<text x="42" y="141.4">220uF</text>
<text x="42" y="138.3">300V</text>
<text x="50" y="141.4">C81</text>
<text x="89.9" y="139.4">R84</text>
<text x="90.9" y="143.4">30uF</text>
<text x="106.9" y="143.4">30uF</text>
<text x="107.9" y="139.4">R85</text>
<text x="124.9" y="143.4">30uF</text>
<text x="125.9" y="139.4">R86</text>
<text x="142.9" y="143.4">30uF</text>
<text x="90.9" y="148.3">C84</text>
<text x="90.9" y="145.8">500V</text>
<text x="106.9" y="148.3">C85</text>
<text x="106.9" y="145.8">500V</text>
<text x="124.9" y="148.3">C86</text>
<text x="124.9" y="145.8">500V</text>
<text x="142.9" y="148.3">C87</text>
<text x="142.9" y="145.8">500V</text>
<text x="163.8" y="149.4">47uF</text>
<text x="42" y="153.4">220uF</text>
<text x="42" y="151.4">300V</text>
<text x="50" y="151.8">C82</text>
<text x="159.9" y="153.4">R98</text>
<text x="163.8" y="151.4">63V</text>
<text x="17" y="157.8">D9</text>
<text x="27" y="157.8">D11</text>
<text x="35" y="161.8">R82</text>
<text x="155.9" y="159.4">FACTORY SET</text>
<text x="17" y="167.8">D8</text>
<text x="27" y="167.8">D10</text>
<text x="35" y="167.4">150K</text>
<text x="159.9" y="163.4">R99</text>
<text x="157.9" y="169.4">FACTORY SET</text>
<text x="35" y="175.8">R83</text>
<text x="35" y="181.4">150K</text>
<text x="42" y="183.4">220uF</text>
<text x="42" y="181.4">300V</text>
<text x="50" y="181.8">C83</text>
<text x="283.7" y="181.4">221K</text>
<text x="317.7" y="181.4">V9</text>
<text x="396.6" y="181.8">R82</text>
<text x="396.6" y="185.4">4700</text>
<text x="206.8" y="191.8">PRESENCE</text>
<text x="206.8" y="187.4">250K</text>
<text x="283.7" y="189.8">2.2K ON 100W</text>
<text x="306.7" y="191.4">1M</text>
<text x="347.7" y="187.4">470</text>
<text x="42" y="197.4">300V</text>
<text x="51.9" y="197.8">C80</text>
<text x="219.8" y="197.8">10K on Non EQ models</text>
<text x="260.8" y="193.8">R68</text>
<text x="260.8" y="197.4">82.5K</text>
<text x="306.7" y="193.8">DELETE ON 100W</text>
<text x="347.7" y="193.4">2W</text>
<text x="42" y="199.4">220uF</text>
<text x="202.8" y="203.8">R60</text>
<text x="219.8" y="201.4">100K</text>
<text x="202.8" y="207.4">1.5K</text>
<text x="219.8" y="207.4">R50</text>
<text x="230.8" y="209.8">C66</text>
<text x="267.8" y="205.4">.1uF</text>
<text x="398.6" y="205.4">DIRECT OUTPUT</text>
<text x="20" y="215.4">ON</text>
<text x="230.8" y="213.4">0.1uF</text>
<text x="247.8" y="211.4">TRIODE</text>
<text x="263.7" y="211.4">C70</text>
<text x="289.7" y="215.4">2.2K</text>
<text x="37" y="217.4">PILOT LIGHT</text>
<text x="54.9" y="221.4">FAN</text>
<text x="186.8" y="221.8">R61</text>
<text x="206.8" y="221.8">C61</text>
<text x="230.8" y="216.2">200V</text>
<text x="245.8" y="219.4">V5A</text>
<text x="345.7" y="221.4">470</text>
<text x="15" y="223.4">FUSE</text>
<text x="186.8" y="225.4">56K</text>
<text x="206.8" y="225.4">0.0047uF</text>
<text x="206.8" y="227.8">400V</text>
<text x="238.8" y="227.8">R65</text>
<text x="280.8" y="227.8">R70</text>
<text x="291.7" y="223.8">R74</text>
<text x="313.7" y="223.4">V6</text>
<text x="345.7" y="227.4">R79</text>
<text x="373.6" y="223.4">T2A</text>
<text x="12" y="233.3">C</text>
<text x="238.8" y="231.4">100K</text>
<text x="280.8" y="231.4">220K</text>
<text x="303.7" y="231.4">CLASS A/SIMUL</text>
<text x="345.7" y="229.7">2W</text>
<text x="373.6" y="233.3">T?</text>
<text x="211.8" y="237.4">R64</text>
<text x="241.8" y="237.4">R67</text>
<text x="330.7" y="235.4">DN1</text>
<text x="12" y="243.3">C?</text>
<text x="211.8" y="243.3">22K</text>
<text x="238.8" y="245.7">R66</text>
<text x="241.8" y="243.3">470</text>
<text x="280.8" y="243.8">R71</text>
<text x="305.7" y="241.8">OR 100W/60W</text>
<text x="330.7" y="241.3">DN2</text>
<text x="347.7" y="245.4">470</text>
<text x="29" y="249.3">GROUND SWITCH</text>
<text x="192.8" y="247.7">R63</text>
<text x="192.8" y="251.3">1.5K</text>
<text x="238.8" y="249.3">150K</text>
<text x="247.8" y="247.4">TRIODE</text>
<text x="280.8" y="247.4">220K</text>
<text x="313.7" y="247.4">V7</text>
<text x="347.7" y="251.3">R80</text>
<text x="23" y="257.3">C</text>
<text x="245.8" y="255.4">V5B</text>
<text x="289.7" y="253.3">2.2K</text>
<text x="347.7" y="253.7">2W</text>
<text x="23" y="259.7">C?</text>
<text x="101.9" y="259.3">100</text>
<text x="283.7" y="259.3">R75</text>
<text x="101.9" y="265.3">RN1</text>
<text x="186.8" y="265.7">R62</text>
<text x="186.8" y="269.3">3.3K</text>
<text x="202.8" y="265.7">C64</text>
<text x="202.8" y="269.3">.047uF</text>
<text x="216.8" y="265.7">C65</text>
<text x="216.8" y="269.3">.1uF 10%</text>
<text x="263.7" y="267.3">C71</text>
<text x="269.7" y="267.3">.1uF</text>
<text x="25" y="275.3">PL2</text>
<text x="101.9" y="275.3">100</text>
<text x="202.8" y="271.7">200V</text>
<text x="216.8" y="271.7">200V</text>
<text x="258.7" y="275.7">R69</text>
<text x="306.7" y="271.3">1M</text>
<text x="306.7" y="273.7">DELETE ON 100W</text>
<text x="25" y="277.7">PL?</text>
<text x="101.9" y="281.3">RN2</text>
<text x="240.8" y="277.7">C68</text>
<text x="240.8" y="281.3">120pF 1KV</text>
<text x="258.7" y="279.3">90.9K</text>
<text x="283.7" y="279.3">221K</text>
<text x="315.7" y="279.3">V8</text>
<text x="345.7" y="277.3">470</text>
<text x="283.7" y="287.7">2.2K ON 100W</text>
<text x="345.7" y="283.3">2W</text>
</g>
</svg>
